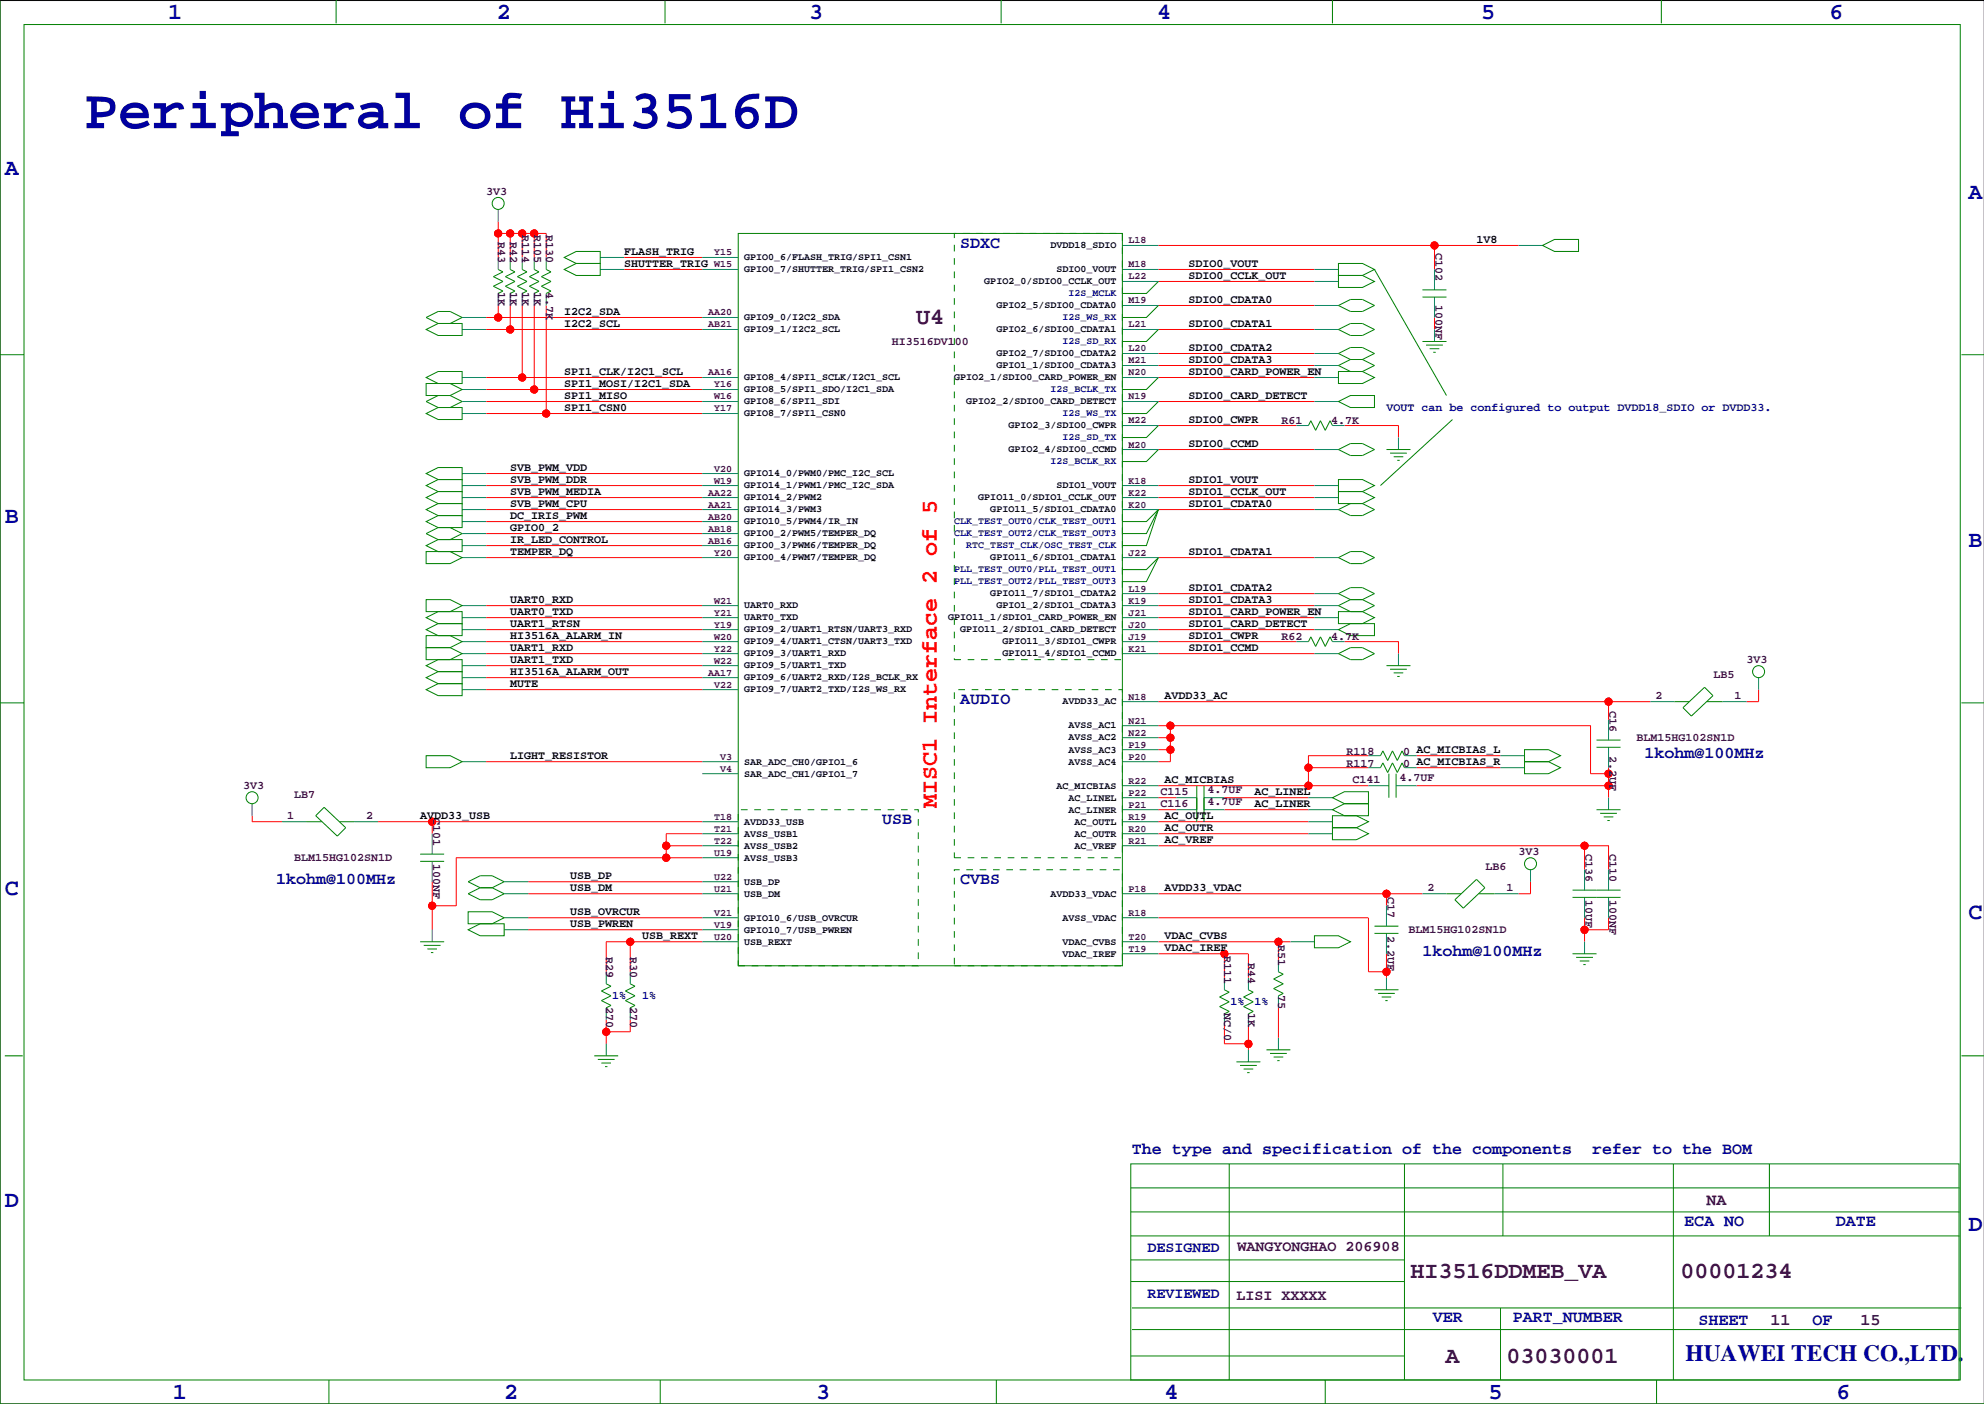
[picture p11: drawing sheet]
<svg xmlns="http://www.w3.org/2000/svg" width="420mm" height="297mm" viewBox="0 0 420 297" stroke-linecap="round" stroke-linejoin="round" font-family="sans-serif">
<path d="M419.9 .1h-419.9v296.9h419.9" fill="none" stroke="#000" stroke-width=".21"/>
<g fill="none" stroke="#f00" stroke-width=".21">
<path d="M105.4 49.4h10.2v5.1M105.4 46.8v7.7M107.9 49.4v5.1M110.5 49.4v5.1M113 49.4v5.1M132.1 54.5h16.5M132.1 57h16.5M245.1 57h33M245.1 59.5h33M245.1 51.9h76.2M303.5 51.9v5.1M102.9 69.7h45.7"/>
<path d="M102.9 79.9h45.7M102.9 67.2h45.7M105.4 64.6v2.6M107.9 64.6v5.1M110.5 64.6v15.3M113 64.6v17.8M115.6 64.6v22.9M245.1 77.3h33M245.1 64.6h33M245.1 69.7h33M245.1 74.8h33M245.1 79.9h33"/>
<path d="M303.5 67.2v2.5M102.9 84.9h45.7M102.9 87.5h45.7M102.9 82.4h45.7M245.1 90h29.2M245.1 95.1h33M245.1 84.9h33M284.5 90h11.4v2.6M102.9 102.7h45.7M102.9 105.3h45.7M102.9 118h45.7M102.9 100.2h45.7"/>
<path d="M102.9 107.8h45.7M102.9 110.3h45.7M102.9 112.9h45.7M102.9 115.4h45.7M245.1 102.7h33M245.1 105.3h33M245.1 118h33M245.1 107.8h33M102.9 138.3h45.7M102.9 135.7h45.7M102.9 128.1h45.7M102.9 130.7h45.7"/>
<path d="M102.9 133.2h45.7M245.1 138.3h33M245.1 135.7h29.2M245.1 125.6h33M245.1 128.1h33M245.1 130.7h33M245.1 133.2h33M284.5 135.7h11.4v2.6M102.9 145.9h45.7M102.9 143.4h45.7M102.9 140.8h45.7M245.1 153.5h91.4v10.2h3.9"/>
<path d="M245.1 158.6h2.5M245.1 156.1h2.5M245.1 148.4h104.1M247.6 153.5v7.6h-2.5M289.6 159.9h-12.7v6.3M299.7 159.9h17.8M340.4 148.4v3.9M372.1 145.9v2.5h-2.5M53.3 172.6v1.2h6.4M80 173.8h68.6M91.4 173.8v2.6M102.9 161.1h45.7"/>
<path d="M141 178.9h7.6M148.6 176.4h-7.6v5.1M245.1 166.2h44.5M245.1 178.9h95.3v5.1M245.1 173.8h31.8M245.1 171.3h3.8M245.1 176.4h31.8M245.1 168.8h3.8M259.1 171.3h17.8M259.1 168.8h17.8M276.9 162.4h12.7M299.7 166.2h40.7"/>
<path d="M299.7 162.4h17.8M335.3 178.9v5.1M340.4 162.4v6.4M91.4 186.5v10.2M111.8 194.2h36.8M111.8 196.7h36.8M111.8 189.1h36.8M111.8 186.5h36.8M133.3 199.2v6.4M148.6 181.5h-52.1v10.1h-5.1M148.6 199.2h-20.3v6.4M245.1 194.2h44.5v11.4h3.8"/>
<path d="M245.1 189.1h55.9M245.1 199.2h27.9M270.5 199.2v3.9M293.4 189.1v2.5M323.8 186.5v2.6h-2.5M335.3 194.2v5M340.4 194.2v2.5h-5.1M128.3 215.8v5M133.3 215.8v2.5h-5M245.1 201.8h19.1v5.1M259.1 217v3.8h5.1M259.1 201.8v5.1"/>
<path d="M264.2 217v5.1M270.5 213.2v6.4M293.4 201.8v5.1"/>
<circle cx="105.4" cy="49.4" r=".76"/>
<circle cx="108" cy="49.4" r=".76"/>
<circle cx="110.5" cy="49.4" r=".76"/>
<circle cx="113" cy="49.4" r=".76"/>
<circle cx="303.5" cy="51.9" r=".76"/>
<circle cx="105.4" cy="67.2" r=".76"/>
<circle cx="108" cy="69.7" r=".76"/>
<circle cx="110.5" cy="79.9" r=".76"/>
<circle cx="113" cy="82.4" r=".76"/>
<circle cx="115.6" cy="87.5" r=".76"/>
<circle cx="247.7" cy="156.1" r=".76"/>
<circle cx="247.7" cy="158.6" r=".76"/>
<circle cx="247.7" cy="153.5" r=".76"/>
<circle cx="340.4" cy="148.4" r=".76"/>
<circle cx="91.4" cy="173.8" r=".76"/>
<circle cx="141" cy="178.9" r=".76"/>
<circle cx="276.9" cy="162.4" r=".76"/>
<circle cx="276.9" cy="166.2" r=".76"/>
<circle cx="335.3" cy="178.9" r=".76"/>
<circle cx="340.4" cy="163.7" r=".76"/>
<circle cx="340.4" cy="166.2" r=".76"/>
<circle cx="91.4" cy="191.6" r=".76"/>
<circle cx="133.4" cy="199.2" r=".76"/>
<circle cx="141" cy="181.5" r=".76"/>
<circle cx="270.5" cy="199.2" r=".76"/>
<circle cx="293.4" cy="189.1" r=".76"/>
<circle cx="335.3" cy="196.7" r=".76"/>
<circle cx="128.3" cy="218.3" r=".76"/>
<circle cx="259.1" cy="201.8" r=".76"/>
<circle cx="293.4" cy="205.6" r=".76"/>
<circle cx="264.2" cy="220.8" r=".76"/>
</g>
<g fill="#f00" stroke="#f00" stroke-width=".21">
<circle cx="340.4" cy="163.7" r=".76"/>
<circle cx="340.4" cy="166.2" r=".76"/>
<circle cx="247.7" cy="153.5" r=".76"/>
<circle cx="247.7" cy="156.1" r=".76"/>
<circle cx="247.7" cy="158.6" r=".76"/>
<circle cx="335.3" cy="196.7" r=".76"/>
<circle cx="335.3" cy="178.9" r=".76"/>
<circle cx="276.9" cy="166.2" r=".76"/>
<circle cx="276.9" cy="162.4" r=".76"/>
<circle cx="293.4" cy="189.1" r=".76"/>
<circle cx="91.4" cy="191.6" r=".76"/>
<circle cx="141" cy="178.9" r=".76"/>
<circle cx="141" cy="181.5" r=".76"/>
<circle cx="110.5" cy="79.9" r=".76"/>
<circle cx="115.6" cy="87.5" r=".76"/>
<circle cx="133.4" cy="199.2" r=".76"/>
<circle cx="110.5" cy="49.4" r=".76"/>
<circle cx="113" cy="49.4" r=".76"/>
<circle cx="108" cy="49.4" r=".76"/>
<circle cx="105.4" cy="49.4" r=".76"/>
<circle cx="128.3" cy="218.3" r=".76"/>
<circle cx="113" cy="82.4" r=".76"/>
<circle cx="105.4" cy="67.2" r=".76"/>
<circle cx="108" cy="69.7" r=".76"/>
<circle cx="91.4" cy="173.8" r=".76"/>
<circle cx="293.4" cy="205.6" r=".76"/>
<circle cx="303.5" cy="51.9" r=".76"/>
<circle cx="264.2" cy="220.8" r=".76"/>
<circle cx="340.4" cy="148.4" r=".76"/>
<circle cx="270.5" cy="199.2" r=".76"/>
<circle cx="259.1" cy="201.8" r=".76"/>
</g>
<g fill="none" stroke="#008080" stroke-width=".21">
<path d="M105.4 44.3v2.5M105.4 54.5v2.5M107.9 54.5v2.5M110.5 54.5v2.5M113 54.5v2.5M115.6 54.5v2.5M127 54.5h5.1M127 57h5.1M148.6 54.5h7.6M148.6 57h7.6M237.5 51.9h7.6M237.5 57h7.6"/>
<path d="M237.5 59.5h7.6M278.1 57h5.1M278.1 59.5h5.1M303.5 57v4.3M321.3 51.9h5.1M97.8 67.2h5.1M97.8 69.7h5.1M97.8 79.9h5.1M105.4 62.1v2.5M107.9 62.1v2.5M110.5 62.1v2.5M113 62.1v2.5"/>
<path d="M115.6 62.1v2.5M148.6 67.2h7.6M148.6 69.7h7.6M148.6 79.9h7.6M237.5 69.7h7.6M237.5 74.8h7.6M237.5 64.6h7.6M237.5 77.3h7.6M237.5 79.9h7.6M278.1 69.7h5.1M278.1 74.8h5.1M278.1 64.6h5.1"/>
<path d="M278.1 77.3h5.1M278.1 79.9h5.1M303.5 62.9v4.3M303.5 69.7v2.5M97.8 87.5h5.1M97.8 82.4h5.1M97.8 84.9h5.1M148.6 87.5h7.6M148.6 82.4h7.6M148.6 84.9h7.6M237.5 95.1h7.6M237.5 84.9h7.6"/>
<path d="M237.5 90h7.6M274.3 90h2.6M278.1 95.1h5.1M278.1 84.9h5.1M281.9 90h2.6M295.9 92.6v2.5M97.8 118h5.1M97.8 107.8h5.1M97.8 105.3h5.1M97.8 102.7h5.1M97.8 115.4h5.1M97.8 112.9h5.1"/>
<path d="M97.8 110.3h5.1M97.8 100.2h5.1M148.6 118h7.6M148.6 107.8h7.6M148.6 105.3h7.6M148.6 102.7h7.6M148.6 115.4h7.6M148.6 112.9h7.6M148.6 110.3h7.6M148.6 100.2h7.6M237.5 118h7.6M237.5 107.8h7.6"/>
<path d="M237.5 105.3h7.6M237.5 102.7h7.6M278.1 118h5.1M278.1 107.8h5.1M278.1 105.3h5.1M278.1 102.7h5.1M97.8 138.3h5.1M97.8 128.1h5.1M97.8 130.7h5.1M97.8 133.2h5.1M97.8 135.7h5.1M148.6 138.3h7.6"/>
<path d="M148.6 128.1h7.6M148.6 130.7h7.6M148.6 133.2h7.6M148.6 135.7h7.6M237.5 138.3h7.6M237.5 128.1h7.6M237.5 125.6h7.6M237.5 130.7h7.6M237.5 133.2h7.6M237.5 135.7h7.6M274.3 135.7h2.6M278.1 138.3h5.1"/>
<path d="M278.1 128.1h5.1M278.1 125.6h5.1M278.1 130.7h5.1M278.1 133.2h5.1M281.9 135.7h2.6M295.9 138.3v2.5M97.8 140.8h5.1M97.8 143.4h5.1M97.8 145.9h5.1M148.6 140.8h7.6M148.6 143.4h7.6M148.6 145.9h7.6"/>
<path d="M237.5 148.4h7.6M237.5 153.5h7.6M237.5 156.1h7.6M237.5 158.6h7.6M289.6 159.9h2.5M297.2 159.9h2.5M317.5 159.9h5.1M340.4 152.3v4.3M340.4 158.1v4.3M349.2 148.4h5.1M364.5 148.4h5.1M372.1 143.4v2.5"/>
<path d="M53.3 170v2.6M59.7 173.8h5.1M74.9 173.8h5.1M91.4 176.4v4.3M97.8 161.1h5.1M148.6 173.8h7.6M148.6 161.1h7.6M148.6 176.4h7.6M148.6 178.9h7.6M148.6 163.7h7.6M237.5 173.8h7.6M237.5 171.3h7.6"/>
<path d="M237.5 168.8h7.6M237.5 161.1h7.6M237.5 176.4h7.6M237.5 166.2h7.6M237.5 178.9h7.6M248.9 171.3h4.3M248.9 168.8h4.3M254.8 171.3h4.3M254.8 168.8h4.3M276.9 173.8h5M276.9 171.3h5M276.9 168.8h5"/>
<path d="M276.9 176.4h5M289.6 162.4h2.5M289.6 166.2h4.3M295.4 166.2h4.3M297.2 162.4h2.5M317.5 162.4h5.1M340.4 168.8v2.5M91.4 182.2v4.3M91.4 196.7v2.5M106.7 194.2h5.1M106.7 186.5h5.1M106.7 189.1h5.1"/>
<path d="M106.7 196.7h5.1M148.6 194.2h7.6M148.6 186.5h7.6M148.6 189.1h7.6M148.6 196.7h7.6M148.6 199.2h7.6M148.6 181.5h7.6M237.5 194.2h7.6M237.5 189.1h7.6M237.5 199.2h7.6M273 199.2h5.1M293.4 191.6v4.3"/>
<path d="M293.4 197.5v4.3M301 189.1h5.1M316.2 189.1h5.1M323.8 184v2.5M335.3 184v4.3M335.3 189.9v4.3M335.3 199.2v2.6M340.4 184v4.3M340.4 189.9v4.3M128.3 205.6v2.5M128.3 213.2v2.6M133.3 205.6v2.5"/>
<path d="M133.3 213.2v2.6M237.5 201.8h7.6M259.1 206.9v2.5M259.1 214.5v2.5M264.2 206.9v2.5M264.2 214.5v2.5M270.5 203.1v2.5M270.5 210.7v2.5M270.5 219.6v2.5M293.4 206.9v2.5M128.3 220.8v2.6M264.2 222.1v2.5"/>
</g>
<g fill="none" stroke="#008000" stroke-width=".21">
<path d="M0 -.1v297.1h419.9M71.1 0v4.9M140.7 0v4.9M211.8 0v4.9M281.9 0v4.9M351.5 0v4.9M5.1 5.2h409.7v286.8h-409.7zM105.4 57l1 .5-2 1 2 1-2 1.1 2 1-1 .5M107.9 57l1.1 .5-2.1 1 2.1 1-2.1 1.1 2.1 1-1.1 .5M110.5 57l1 .5-2 1 2 1-2 1.1 2 1-1 .5M113 57l1 .5-2 1 2 1-2 1.1 2 1-1 .5M115.6 57l1 .5-2 1 2 1-2 1.1 2 1-1 .5"/>
<path d="M119.4 54.5l2.5-1.3h5.1v2.5h-5.1zM119.4 57l2.5-1.3h5.1v2.6h-5.1zM156.2 49.4h81.3v154.9h-81.3zM245.1 59.5l-2.5 2.6h-5.1M283.2 55.7h5.1l2.5 1.3-2.5 1.3h-5.1zM283.2 58.3h5.1l2.5 1.2-2.5 1.3h-5.1zM290.8 57l15.3 26.7M326.4 51.9l2.5-1.2h5.1v2.5h-5.1zM0 75h5.1M90.2 69.7l2.5-1.3h5.1v2.6h-5.1zM90.2 79.9l2.5-1.3h5.1v2.5h-5.1zM90.2 67.2l2.5-1.3h2.5l2.6 1.3-2.6 1.2h-2.5z"/>
<path d="M245.1 79.9l-2.5 2.5h-5.1M245.1 64.6l-2.5 2.6h-5.1M245.1 69.7l-2.5 2.5h-5.1M283.2 78.6h5.1l2.5 1.3-2.5 1.2h-5.1zM283.2 69.7l2.6-1.3h2.5l2.5 1.3-2.5 1.3h-2.5zM283.2 64.6l2.6-1.2h2.5l2.5 1.2-2.5 1.3h-2.5zM285.8 76.1l-2.6-1.3 2.6-1.3h2.5l2.5 1.3-2.5 1.3M285.8 76.1h2.5M285.8 76.1l-2.6 1.2 2.6 1.3h2.5l2.5-1.3-2.5-1.2M301 72.2h5.1M301 61.3h5.1M301 62.9h5.1"/>
<path d="M301.8 73h3.5M302.5 73.8h2M303.3 74.5h.5M415 75h4.9M90.2 87.5l2.5-1.3h5.1v2.6h-5.1zM90.2 81.1h5l2.6 1.3-2.6 1.3h-5zM90.2 84.9l2.5-1.2h2.5l2.6 1.2-2.6 1.3h-2.5zM245.1 84.9l-2.5 2.6h-5.1M245.1 90l-2.5 2.6h-5.1M245.1 95.1l-2.5 2.5h-5.1M276.9 90l.5-1 1 2 1-2 1 2 1-2 .5 1M283.2 84.9l2.6-1.2h5v2.5h-5z"/>
<path d="M283.2 95.1l2.6-1.3h2.5l2.5 1.3-2.5 1.3h-2.5zM293.4 95.1h5M294.1 95.9h3.6M294.9 96.6h2M295.7 97.4h.5M307.3 88.8l-15.2 13.9M90.2 116.7h5l2.6 1.3-2.6 1.2h-5zM90.2 115.4l2.5-1.2h5.1v2.5h-5.1zM90.2 105.3l2.5-1.3h5.1v2.5h-5.1zM90.2 102.7l2.5-1.2h5.1v2.5h-5.1zM90.2 107.8l2.5-1.3h5.1v2.6h-5.1zM90.2 110.3l2.5-1.2h5.1v2.5h-5.1z"/>
<path d="M90.2 100.2l2.5-1.3h5.1v2.6h-5.1zM90.2 112.9l2.5-1.3h2.5l2.6 1.3-2.6 1.3h-2.5zM245.1 107.8l-2.5 2.5h-5.1M245.1 107.8l-2.5 5.1h-5.1M245.1 107.8l-2.5 7.6h-5.1M283.2 104h5.1l2.5 1.3-2.5 1.2h-5.1zM283.2 101.5h5.1l2.5 1.2-2.5 1.3h-5.1zM283.2 118l2.6-1.3h2.5l2.5 1.3-2.5 1.2h-2.5zM283.2 107.8l2.6-1.3h2.5l2.5 1.3-2.5 1.3h-2.5zM90.2 130.7l2.5-1.3h5.1v2.5h-5.1zM90.2 126.9h5l2.6 1.2-2.6 1.3h-5zM90.2 133.2l2.5-1.3h5.1v2.6h-5.1z"/>
<path d="M90.2 134.5h5l2.6 1.2-2.6 1.3h-5zM90.2 137h5l2.6 1.3-2.6 1.3h-5zM208.3 126.9h.1M237.5 120.5h5.1l2.5-2.5-2.5 5h-5.1M276.9 135.7l.5-1 1 2.1 1-2.1 1 2.1 1-2.1 .5 1M283.2 129.4h5.1l2.5 1.3-2.5 1.2h-5.1zM283.2 133.2l2.6-1.3h5v2.6h-5zM283.2 138.3l2.6-1.3h2.5l2.5 1.3-2.5 1.3h-2.5zM285.8 126.9l-2.6 1.2 2.6 1.3h2.5l2.5-1.3-2.5-1.2M285.8 126.9h2.5M285.8 126.9l-2.6-1.3 2.6-1.3h2.5l2.5 1.3-2.5 1.3M335.3 137h.1"/>
<path d="M0 148.7h5.1M90.2 159.9h5l2.6 1.2-2.6 1.3h-5zM90.2 140.8l2.5-1.2h5.1v2.5h-5.1zM90.2 143.4l2.5-1.3h5.1v2.5h-5.1zM90.2 145.9l2.5-1.3h5.1v2.6h-5.1zM292.1 159.9l.5-1 1 2 1-2 1.1 2 1-2 .5 1M293.4 140.8h5M294.1 141.6h3.6M294.9 142.4h2M295.7 143.1h.5M322.6 158.6h5.1l2.5 1.3-2.5 1.2h-5.1zM337.8 156.6h5.1"/>
<path d="M337.8 158.1h5.1M354.3 148.4h3.1M356.1 149.7l4.6-4.3 1.8 1.8-4.6 4.3zM361.2 148.4h3.3M415 148.7h4.9M64.8 173.8h3.3M68.6 170.8l4.6 4.3-1.8 1.8-4.6-4.3zM71.9 173.8h3M253.2 166.2v7.6M254.8 166.2v7.6M281.9 172.6h5.1l2.6 1.2-2.6 1.3h-5.1zM281.9 171.3l2.6-1.3h5.1v2.6h-5.1z"/>
<path d="M281.9 168.8l2.6-1.3h5.1v2.5h-5.1zM281.9 175.1h5.1l2.6 1.3-2.6 1.3h-5.1zM292.1 162.4l.5-1 1 2 1-2 1.1 2 1-2 .5 1M293.9 163.7v5.1M295.4 163.7v5.1M322.6 161.1h5.1l2.5 1.3-2.5 1.3h-5.1zM337.8 171.3h5.1M338.6 172.1h3.5M339.3 172.8h2.1M340.1 173.6h.5M88.9 199.2h5.1M88.9 180.7h5.1"/>
<path d="M88.9 182.2h5.1M99.1 192.9h5l2.6 1.3-2.6 1.2h-5zM99.1 196.7l2.5-1.3h5.1v2.6h-5.1zM101.6 187.8l-2.5-1.3 2.5-1.2h2.5l2.6 1.2-2.6 1.3M101.6 187.8h2.5M101.6 187.8l-2.5 1.3 2.5 1.3h2.5l2.6-1.3-2.6-1.3M278.1 198h5.1l2.6 1.2-2.6 1.3h-5.1zM290.8 195.9h5.1M290.8 197.5h5.1M306.1 189.1h3M307.8 190.4l4.6-4.4 1.8 1.8-4.6 4.3zM312.9 189.1h3.3"/>
<path d="M332.7 188.3h10.2M332.7 189.9h10.2M89.7 200h3.5M90.4 200.8h2.1M91.2 201.5h.5M128.3 208.1l1 .5-2 1.1 2 1-2 1 2 1-1 .5M133.3 208.1l1.1 .5-2.1 1.1 2.1 1-2.1 1 2.1 1-1.1 .5M259.1 209.4l1 .5-2 1 2 1-2 1.1 2 1-1 .5M264.2 209.4l1 .5-2.1 1 2.1 1-2.1 1.1 2.1 1-1 .5M270.5 205.6l1 .5-2 1 2 1-2 1.1 2 1-1 .5M290.8 209.4h5.1M291.6 210.2h3.5"/>
<path d="M292.4 210.9h2M293.1 211.7h.5M332.7 201.8h5.1M333.5 202.6h3.6M334.3 203.3h2M335 204.1h.5M1 223.4h3.8M125.7 223.4h5.1M126.5 224.1h3.5M127.3 224.9h2M128 225.7h.5M261.6 224.6h5.1"/>
<path d="M262.4 225.4h3.5M263.1 226.2h2.1M263.9 226.9h.5M268 222.1h5M268.7 222.9h3.6M269.5 223.6h2M270.3 224.4h.5M415 223.4h4.9M239.3 246.2h175.2v45.8h-175.2zM239.3 251.3h175.2M239.3 256.4h175.2M260.1 246.2v45.8"/>
<path d="M297.2 246.2v45.8M318 246.2v15.3M354.1 246.2v45.8M374.4 246.2v15.3M239.3 266.6h57.9M239.3 261.5h175.2M239.3 271.1h57.9M239.5 276.7h175.5M317.5 276.7v15.3M69.6 292v5M139.7 292v5M210.8 292v5"/>
<path d="M239.3 286.9h57.9M239.5 281.3h175M280.4 292v5M350.5 292v5M383.5 287.4h.1"/>
<circle cx="105.4" cy="43" r="1.27"/>
<circle cx="372.1" cy="142.1" r="1.27"/>
<circle cx="53.3" cy="168.8" r="1.27"/>
<circle cx="323.8" cy="182.7" r="1.27"/>
</g>
<path d="M201.9 49.4h35.6v90.2h-35.6zM201.9 145.9h35.6v35.6h-35.6zM156.2 171.3h38.1v33h-38.1zM201.9 184h35.6v20.3h-35.6z" fill="none" stroke="#008000" stroke-width=".21" stroke-dasharray="1.4 1.4" stroke-linecap="butt"/>
<text font-size="12" fill="#0000a0" x="17.8" y="27.1">Peripheral of Hi3516D</text>
<g font-size="4.9" fill="#0000a0">
<text x="35.6" y="3.9">1</text>
<text x="105.2" y="3.9">2</text>
<text x="171.2" y="3.9">3</text>
<text x="244.9" y="3.9">4</text>
<text x="313.4" y="3.9">5</text>
<text x="387.1" y="3.9">6</text>
<text x="1" y="36.9">A</text>
<text x="416.6" y="42">A</text>
<text x="1" y="110.6">B</text>
<text x="416.6" y="115.7">B</text>
<text x="1" y="189.3">C</text>
<text x="416.6" y="194.4">C</text>
<text x="1" y="255.4">D</text>
<text x="416.6" y="260.5">D</text>
<text x="356.6" y="288">HUAWEI TECH CO.,LTD.</text>
<text x="36.6" y="296">1</text>
<text x="106.7" y="296">2</text>
<text x="172.7" y="296">3</text>
<text x="246.4" y="296">4</text>
<text x="315" y="296">5</text>
<text x="388.6" y="296">6</text>
</g>
<g font-size="4.9" fill="#400040">
<text x="193.9" y="68.6">U4</text>
<text x="298.5" y="270.5">HI3516DDMEB_VA</text>
<text x="355.6" y="270.5">00001234</text>
<text x="305.9" y="288.3">A</text>
<text x="318.8" y="288.3">03030001</text>
</g>
<text font-size="4.9" fill="#f00" x="198.2" y="170.9" transform="rotate(-90 198.2 170.9)">MISC1 Interface 2 of 5</text>
<g font-size="3.5" fill="#0000a0">
<text x="203.2" y="52.5">SDXC</text>
<text x="203.2" y="149">AUDIO</text>
<text x="348" y="160.4">1kohm@100MHz</text>
<text x="186.7" y="174.4">USB</text>
<text x="58.4" y="187.1">1kohm@100MHz</text>
<text x="203.2" y="187.1">CVBS</text>
<text x="301" y="202.3">1kohm@100MHz</text>
<text x="239.5" y="244.2">The type and specification of the components</text>
<text x="336.9" y="244.2">refer to the BOM</text>
<text x="356.4" y="259.4">ECA NO</text>
<text x="388.5" y="259.4">DATE</text>
<text x="303.1" y="279.7">VER</text>
<text x="320.1" y="279.7">PART_NUMBER</text>
<text x="359.4" y="280.3">SHEET</text>
<text x="383.5" y="280.3">OF</text>
</g>
<g font-size="3.5" fill="#400040">
<text x="361.1" y="254.9">NA</text>
<text x="374.6" y="280.3">11</text>
<text x="393.7" y="280.3">15</text>
</g>
<g font-size="3.2" fill="#0000a0">
<text x="242.8" y="264.9">DESIGNED</text>
<text x="242.8" y="274.5">REVIEWED</text>
</g>
<g font-size="3.2" fill="#400040">
<text x="261.9" y="264.7">WANGYONGHAO 206908</text>
<text x="261.6" y="275.1">LISI XXXXX</text>
</g>
<g font-size="2.5" fill="#400040">
<text x="102.9" y="41.3">3V3</text>
<text x="105.4" y="51.3" transform="rotate(90 105.4 51.3)">R43</text>
<text x="107.9" y="51.3" transform="rotate(90 107.9 51.3)">R42</text>
<text x="110.5" y="49.8" transform="rotate(90 110.5 49.8)">R114</text>
<text x="113" y="49.8" transform="rotate(90 113 49.8)">R105</text>
<text x="115.5" y="49.8" transform="rotate(90 115.5 49.8)">R130</text>
<text x="303.8" y="53.6" transform="rotate(90 303.8 53.6)">C102</text>
<text x="105.4" y="61.8" transform="rotate(90 105.4 61.8)">1K</text>
<text x="107.9" y="61.8" transform="rotate(90 107.9 61.8)">1K</text>
<text x="110.5" y="61.8" transform="rotate(90 110.5 61.8)">1K</text>
<text x="113" y="61.8" transform="rotate(90 113 61.8)">1K</text>
<text x="115.5" y="61.8" transform="rotate(90 115.5 61.8)">4.7K</text>
<text x="303.8" y="64.6" transform="rotate(90 303.8 64.6)">100NF</text>
<text x="188.7" y="72.9">HI3516DV100</text>
<text x="271.1" y="89.8">R61</text>
<text x="281.7" y="89.8">4.7K</text>
<text x="271.1" y="135.5">R62</text>
<text x="281.7" y="135.5">4.7K</text>
<text x="362.6" y="143.4">LB5</text>
<text x="369.6" y="140.3">3V3</text>
<text x="350.3" y="147.9">2</text>
<text x="367" y="147.9">1</text>
<text x="340.6" y="150.4" transform="rotate(90 340.6 150.4)">C16</text>
<text x="284.9" y="159.6">R118</text>
<text x="296.9" y="159.6">0 AC_MICBIAS_L</text>
<text x="340.6" y="159.9" transform="rotate(90 340.6 159.9)">2.2UF</text>
<text x="346.3" y="156.8">BLM15HG102SN1D</text>
<text x="51.4" y="167">3V3</text>
<text x="255.5" y="167.8">4.7UF</text>
<text x="284.9" y="162.2">R117</text>
<text x="286.2" y="165.7">C141</text>
<text x="296.1" y="165.3">4.7UF</text>
<text x="296.9" y="162.2">0 AC_MICBIAS_R</text>
<text x="60.7" y="173.3">1</text>
<text x="62.2" y="168.8">LB7</text>
<text x="77.5" y="173.3">2</text>
<text x="91.7" y="173" transform="rotate(90 91.7 173)">C101</text>
<text x="245.5" y="170.8">C116</text>
<text x="245.5" y="168.3">C115</text>
<text x="255.5" y="170.4">4.7UF</text>
<text x="62.2" y="182.2">BLM15HG102SN1D</text>
<text x="91.7" y="182.7" transform="rotate(90 91.7 182.7)">100NF</text>
<text x="314.3" y="184">LB6</text>
<text x="321.3" y="181">3V3</text>
<text x="335.5" y="180.6" transform="rotate(90 335.5 180.6)">C136</text>
<text x="340.6" y="180.6" transform="rotate(90 340.6 180.6)">C110</text>
<text x="293.6" y="189.7" transform="rotate(90 293.6 189.7)">C17</text>
<text x="302" y="188.6">2</text>
<text x="318.8" y="188.6">1</text>
<text x="335.5" y="190.4" transform="rotate(90 335.5 190.4)">10UF</text>
<text x="340.6" y="190.4" transform="rotate(90 340.6 190.4)">100NF</text>
<text x="293.6" y="198" transform="rotate(90 293.6 198)">2.2UF</text>
<text x="298" y="197.5">BLM15HG102SN1D</text>
<text x="128.2" y="202.4" transform="rotate(90 128.2 202.4)">R29</text>
<text x="133.3" y="202.4" transform="rotate(90 133.3 202.4)">R30</text>
<text x="259.1" y="202.2" transform="rotate(90 259.1 202.2)">R111</text>
<text x="264.1" y="203.7" transform="rotate(90 264.1 203.7)">R44</text>
<text x="270.5" y="199.9" transform="rotate(90 270.5 199.9)">R51</text>
<text x="128.2" y="213" transform="rotate(90 128.2 213)">270</text>
<text x="133.3" y="213" transform="rotate(90 133.3 213)">270</text>
<text x="259.1" y="214.2" transform="rotate(90 259.1 214.2)">NC/0</text>
<text x="264.1" y="214.2" transform="rotate(90 264.1 214.2)">1K</text>
<text x="270.5" y="210.4" transform="rotate(90 270.5 210.4)">75</text>
</g>
<g font-size="2.5">
<text x="132.1" y="54">FLASH_TRIG</text>
<text x="312.4" y="51.4">1V8</text>
<text x="132.1" y="56.5">SHUTTER_TRIG</text>
<text x="251.5" y="56.5">SDIO0_VOUT</text>
<text x="251.5" y="59">SDIO0_CCLK_OUT</text>
<text x="251.5" y="64.1">SDIO0_CDATA0</text>
<text x="119.4" y="69.2">I2C2_SCL</text>
<text x="119.4" y="66.7">I2C2_SDA</text>
<text x="251.5" y="69.2">SDIO0_CDATA1</text>
<text x="251.5" y="74.3">SDIO0_CDATA2</text>
<text x="251.5" y="76.8">SDIO0_CDATA3</text>
<text x="119.4" y="81.9">SPI1_MOSI/I2C1_SDA</text>
<text x="119.4" y="79.4">SPI1_CLK/I2C1_SCL</text>
<text x="251.5" y="79.4">SDIO0_CARD_POWER_EN</text>
<text x="119.4" y="84.4">SPI1_MISO</text>
<text x="119.4" y="87">SPI1_CSN0</text>
<text x="251.5" y="84.4">SDIO0_CARD_DETECT</text>
<text x="251.5" y="89.5">SDIO0_CWPR</text>
<text x="251.5" y="94.6">SDIO0_CCMD</text>
<text x="107.9" y="99.7">SVB_PWM_VDD</text>
<text x="107.9" y="107.3">SVB_PWM_CPU</text>
<text x="107.9" y="104.8">SVB_PWM_MEDIA</text>
<text x="107.9" y="102.2">SVB_PWM_DDR</text>
<text x="251.5" y="107.3">SDIO1_CDATA0</text>
<text x="251.5" y="104.8">SDIO1_CCLK_OUT</text>
<text x="251.5" y="102.2">SDIO1_VOUT</text>
<text x="107.9" y="112.4">GPIO0_2</text>
<text x="107.9" y="109.8">DC_IRIS_PWM</text>
<text x="107.9" y="117.5">TEMPER_DQ</text>
<text x="107.9" y="114.9">IR_LED_CONTROL</text>
<text x="251.5" y="117.5">SDIO1_CDATA1</text>
<text x="251.5" y="125.1">SDIO1_CDATA2</text>
<text x="107.9" y="130.2">UART0_TXD</text>
<text x="107.9" y="127.6">UART0_RXD</text>
<text x="251.5" y="130.2">SDIO1_CARD_POWER_EN</text>
<text x="251.5" y="127.6">SDIO1_CDATA3</text>
<text x="107.9" y="135.2">HI3516A_ALARM_IN</text>
<text x="107.9" y="132.7">UART1_RTSN</text>
<text x="107.9" y="137.8">UART1_RXD</text>
<text x="251.5" y="135.2">SDIO1_CWPR</text>
<text x="251.5" y="132.7">SDIO1_CARD_DETECT</text>
<text x="251.5" y="137.8">SDIO1_CCMD</text>
<text x="107.9" y="140.3">UART1_TXD</text>
<text x="107.9" y="142.9">HI3516A_ALARM_OUT</text>
<text x="107.9" y="145.4">MUTE</text>
<text x="246.4" y="147.9">AVDD33_AC</text>
<text x="107.9" y="160.6">LIGHT_RESISTOR</text>
<text x="246.4" y="165.7">AC_MICBIAS</text>
<text x="88.9" y="173.3">AVDD33_USB</text>
<text x="246.4" y="173.3">AC_OUTL</text>
<text x="265.4" y="168.3">AC_LINEL</text>
<text x="265.4" y="170.8">AC_LINER</text>
<text x="246.4" y="175.9">AC_OUTR</text>
<text x="246.4" y="178.4">AC_VREF</text>
<text x="120.6" y="188.6">USB_DM</text>
<text x="120.6" y="186">USB_DP</text>
<text x="246.4" y="188.6">AVDD33_VDAC</text>
<text x="120.6" y="196.2">USB_PWREN</text>
<text x="120.6" y="193.7">USB_OVRCUR</text>
<text x="135.9" y="198.7">USB_REXT</text>
<text x="246.4" y="201.3">VDAC_IREF</text>
<text x="246.4" y="198.7">VDAC_CVBS</text>
</g>
<g font-size="2.5" fill="#0000a0">
<text x="293.4" y="87">VOUT can be configured to output DVDD18_SDIO or DVDD33.</text>
<text x="129.5" y="211.4">1%</text>
<text x="135.9" y="211.4">1%</text>
<text x="260.3" y="212.7">1%</text>
<text x="265.4" y="212.7">1%</text>
</g>
<g font-size="2.1">
<text x="222.3" y="52.5">DVDD18_SDIO</text>
<text x="157.5" y="55.1">GPIO0_6/FLASH_TRIG/SPI1_CSN1</text>
<text x="157.5" y="57.6">GPIO0_7/SHUTTER_TRIG/SPI1_CSN2</text>
<text x="223.5" y="57.6">SDIO0_VOUT</text>
<text x="208.3" y="60.1">GPIO2_0/SDIO0_CCLK_OUT</text>
<text x="210.8" y="65.2">GPIO2_5/SDIO0_CDATA0</text>
<text x="157.5" y="70.3">GPIO9_1/I2C2_SCL</text>
<text x="157.5" y="67.8">GPIO9_0/I2C2_SDA</text>
<text x="210.8" y="70.3">GPIO2_6/SDIO0_CDATA1</text>
<text x="210.8" y="75.4">GPIO2_7/SDIO0_CDATA2</text>
<text x="210.8" y="77.9">GPIO1_1/SDIO0_CDATA3</text>
<text x="157.5" y="80.5">GPIO8_4/SPI1_SCLK/I2C1_SCL</text>
<text x="157.5" y="83">GPIO8_5/SPI1_SDO/I2C1_SDA</text>
<text x="201.9" y="80.5">GPIO2_1/SDIO0_CARD_POWER_EN</text>
<text x="157.5" y="88.1">GPIO8_7/SPI1_CSN0</text>
<text x="157.5" y="85.5">GPIO8_6/SPI1_SDI</text>
<text x="204.5" y="85.5">GPIO2_2/SDIO0_CARD_DETECT</text>
<text x="213.4" y="90.6">GPIO2_3/SDIO0_CWPR</text>
<text x="213.4" y="95.7">GPIO2_4/SDIO0_CCMD</text>
<text x="157.5" y="100.8">GPIO14_0/PWM0/PMC_I2C_SCL</text>
<text x="157.5" y="103.3">GPIO14_1/PWM1/PMC_I2C_SDA</text>
<text x="157.5" y="105.9">GPIO14_2/PWM2</text>
<text x="207" y="105.9">GPIO11_0/SDIO1_CCLK_OUT</text>
<text x="223.5" y="103.3">SDIO1_VOUT</text>
<text x="157.5" y="113.5">GPIO0_2/PWM5/TEMPER_DQ</text>
<text x="157.5" y="110.9">GPIO10_5/PWM4/IR_IN</text>
<text x="157.5" y="108.4">GPIO14_3/PWM3</text>
<text x="209.6" y="108.4">GPIO11_5/SDIO1_CDATA0</text>
<text x="157.5" y="116">GPIO0_3/PWM6/TEMPER_DQ</text>
<text x="157.5" y="118.6">GPIO0_4/PWM7/TEMPER_DQ</text>
<text x="209.6" y="118.6">GPIO11_6/SDIO1_CDATA1</text>
<text x="157.5" y="128.7">UART0_RXD</text>
<text x="157.5" y="131.3">UART0_TXD</text>
<text x="200.7" y="131.3">GPIO11_1/SDIO1_CARD_POWER_EN</text>
<text x="209.6" y="126.2">GPIO11_7/SDIO1_CDATA2</text>
<text x="210.8" y="128.7">GPIO1_2/SDIO1_CDATA3</text>
<text x="157.5" y="136.3">GPIO9_4/UART1_CTSN/UART3_TXD</text>
<text x="157.5" y="133.8">GPIO9_2/UART1_RTSN/UART3_RXD</text>
<text x="203.2" y="133.8">GPIO11_2/SDIO1_CARD_DETECT</text>
<text x="212.1" y="136.3">GPIO11_3/SDIO1_CWPR</text>
<text x="157.5" y="138.9">GPIO9_3/UART1_RXD</text>
<text x="157.5" y="141.4">GPIO9_5/UART1_TXD</text>
<text x="157.5" y="144">GPIO9_6/UART2_RXD/I2S_BCLK_RX</text>
<text x="212.1" y="138.9">GPIO11_4/SDIO1_CCMD</text>
<text x="157.5" y="146.5">GPIO9_7/UART2_TXD/I2S_WS_RX</text>
<text x="224.8" y="149">AVDD33_AC</text>
<text x="226.1" y="154.1">AVSS_AC1</text>
<text x="157.5" y="161.7">SAR_ADC_CH0/GPIO1_6</text>
<text x="226.1" y="156.7">AVSS_AC2</text>
<text x="226.1" y="159.2">AVSS_AC3</text>
<text x="226.1" y="161.7">AVSS_AC4</text>
<text x="157.5" y="164.3">SAR_ADC_CH1/GPIO1_7</text>
<text x="223.5" y="166.8">AC_MICBIAS</text>
<text x="226.1" y="169.4">AC_LINEL</text>
<text x="226.1" y="171.9">AC_LINER</text>
<text x="157.5" y="174.4">AVDD33_USB</text>
<text x="157.5" y="177">AVSS_USB1</text>
<text x="157.5" y="179.5">AVSS_USB2</text>
<text x="227.3" y="174.4">AC_OUTL</text>
<text x="227.3" y="177">AC_OUTR</text>
<text x="227.3" y="179.5">AC_VREF</text>
<text x="157.5" y="182.1">AVSS_USB3</text>
<text x="157.5" y="189.7">USB_DM</text>
<text x="157.5" y="187.1">USB_DP</text>
<text x="222.3" y="189.7">AVDD33_VDAC</text>
<text x="157.5" y="194.8">GPIO10_6/USB_OVRCUR</text>
<text x="157.5" y="197.3">GPIO10_7/USB_PWREN</text>
<text x="224.8" y="194.8">AVSS_VDAC</text>
<text x="157.5" y="199.8">USB_REXT</text>
<text x="224.8" y="199.8">VDAC_CVBS</text>
<text x="224.8" y="202.4">VDAC_IREF</text>
</g>
<g font-size="2.1" fill="#400040">
<text x="238.8" y="51.5">L18</text>
<text x="151.1" y="54">Y15</text>
<text x="151.1" y="56.6">W15</text>
<text x="238.8" y="56.6">M18</text>
<text x="238.8" y="59.1">L22</text>
<text x="238.8" y="64.2">M19</text>
<text x="149.9" y="69.3">AB21</text>
<text x="149.9" y="66.7">AA20</text>
<text x="238.8" y="69.3">L21</text>
<text x="238.8" y="74.4">L20</text>
<text x="238.8" y="76.9">M21</text>
<text x="149.9" y="79.4">AA16</text>
<text x="151.1" y="82">Y16</text>
<text x="238.8" y="79.4">N20</text>
<text x="151.1" y="87.1">Y17</text>
<text x="151.1" y="84.5">W16</text>
<text x="238.8" y="84.5">N19</text>
<text x="238.8" y="89.6">M22</text>
<text x="238.8" y="94.7">M20</text>
<text x="151.1" y="99.8">V20</text>
<text x="149.9" y="104.8">AA22</text>
<text x="149.9" y="107.4">AA21</text>
<text x="151.1" y="102.3">W19</text>
<text x="238.8" y="104.8">K22</text>
<text x="238.8" y="102.3">K18</text>
<text x="238.8" y="107.4">K20</text>
<text x="149.9" y="112.5">AB18</text>
<text x="149.9" y="109.9">AB20</text>
<text x="149.9" y="115">AB16</text>
<text x="151.1" y="117.5">Y20</text>
<text x="238.8" y="117.5">J22</text>
<text x="238.8" y="125.2">L19</text>
<text x="151.1" y="127.7">W21</text>
<text x="151.1" y="130.2">Y21</text>
<text x="238.8" y="130.2">J21</text>
<text x="238.8" y="127.7">K19</text>
<text x="151.1" y="135.3">W20</text>
<text x="151.1" y="132.8">Y19</text>
<text x="151.1" y="137.9">Y22</text>
<text x="238.8" y="132.8">J20</text>
<text x="238.8" y="137.9">K21</text>
<text x="238.8" y="135.3">J19</text>
<text x="149.9" y="142.9">AA17</text>
<text x="151.1" y="140.4">W22</text>
<text x="151.1" y="145.5">V22</text>
<text x="238.8" y="148">N18</text>
<text x="238.8" y="153.1">N21</text>
<text x="238.8" y="155.6">N22</text>
<text x="152.4" y="160.7">V3</text>
<text x="238.8" y="158.2">P19</text>
<text x="238.8" y="160.7">P20</text>
<text x="152.4" y="163.3">V4</text>
<text x="238.8" y="165.8">R22</text>
<text x="151.1" y="173.4">T18</text>
<text x="238.8" y="168.3">P22</text>
<text x="238.8" y="170.9">P21</text>
<text x="238.8" y="173.4">R19</text>
<text x="151.1" y="176">T21</text>
<text x="151.1" y="178.5">T22</text>
<text x="238.8" y="176">R20</text>
<text x="238.8" y="178.5">R21</text>
<text x="151.1" y="181">U19</text>
<text x="151.1" y="188.7">U21</text>
<text x="151.1" y="186.1">U22</text>
<text x="238.8" y="188.7">P18</text>
<text x="151.1" y="193.7">V21</text>
<text x="151.1" y="196.3">V19</text>
<text x="238.8" y="193.7">R18</text>
<text x="151.1" y="198.8">U20</text>
<text x="238.8" y="198.8">T20</text>
<text x="238.8" y="201.4">T19</text>
</g>
<g font-size="2.1" fill="#0000a0">
<text x="226.1" y="62.7">I2S_MCLK</text>
<text x="224.8" y="67.8">I2S_WS_RX</text>
<text x="224.8" y="72.8">I2S_SD_RX</text>
<text x="222.3" y="83">I2S_BCLK_TX</text>
<text x="224.8" y="88.1">I2S_WS_TX</text>
<text x="224.8" y="93.2">I2S_SD_TX</text>
<text x="222.3" y="98.2">I2S_BCLK_RX</text>
<text x="201.9" y="110.9">CLK_TEST_OUT0/CLK_TEST_OUT1</text>
<text x="201.9" y="113.5">CLK_TEST_OUT2/CLK_TEST_OUT3</text>
<text x="204.5" y="116">RTC_TEST_CLK/OSC_TEST_CLK</text>
<text x="201.9" y="121.1">PLL_TEST_OUT0/PLL_TEST_OUT1</text>
<text x="201.9" y="123.6">PLL_TEST_OUT2/PLL_TEST_OUT3</text>
</g>
</svg>
